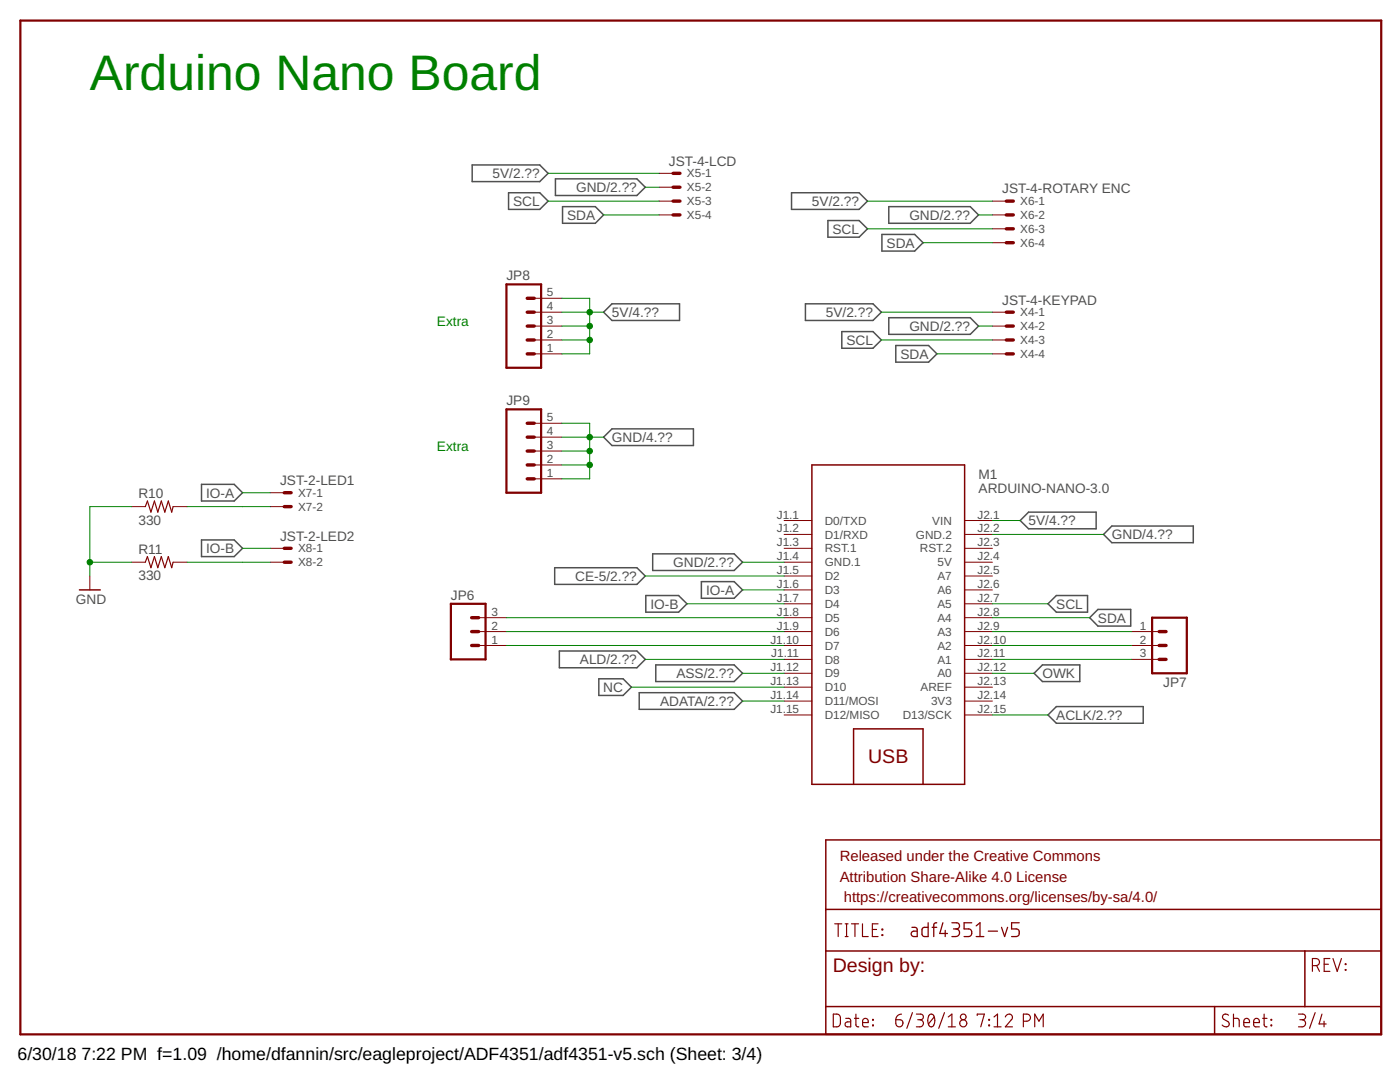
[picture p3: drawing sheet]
<svg xmlns="http://www.w3.org/2000/svg" width="279mm" height="216mm" viewBox="0 0 279 216" stroke-linecap="round" stroke-linejoin="round" font-family="sans-serif">
<g fill="none" stroke="#505050" stroke-width=".3">
<path d="M94.2 32.9h13.5l1.7 1.7-1.7 1.6h-13.5zM101.5 38.5h6.2l1.7 1.6-1.7 1.7h-6.2zM110.8 35.7h16.3l1.7 1.7-1.7 1.6h-16.3zM158 38.5h13.4l1.7 1.6-1.7 1.7h-13.4zM112.3 41.2h6.5l1.7 1.7-1.7 1.7h-6.5zM165.2 44h6.2l1.7 1.7-1.7 1.6h-6.2zM176 46.8h6.5l1.7 1.6-1.7 1.7h-6.5zM177.4 41.2h16.2l1.7 1.7-1.7 1.7h-16.2zM122.1 60.6h13.5v3.3h-13.5l-1.6-1.6zM160.7 60.6h13.5l1.7 1.7-1.7 1.6h-13.5zM168 66.2h6.2l1.7 1.6-1.7 1.7h-6.2zM177.4 63.4h16.2l1.7 1.7-1.7 1.6h-16.2z"/>
<path d="M178.8 68.9h6.5l1.7 1.7-1.7 1.7h-6.5zM40.2 96.6h6.5l1.7 1.7-1.7 1.7h-6.5zM120.5 87.2l1.6-1.6h16.3v3.3h-16.3zM40.2 107.7h6.5l1.7 1.7-1.7 1.7h-6.5zM110.7 113.3h16.4l1.7 1.6-1.7 1.7h-16.4zM128.9 118.8h6.5l1.7 1.7-1.7 1.7h-6.5zM130.3 110.5h16.2l1.7 1.7-1.7 1.6h-16.2zM140 116.1h6.5l1.7 1.6-1.7 1.7h-6.5zM203.6 103.9l1.7-1.7h13.5v3.3h-13.5zM221.9 105h16.2v3.3h-16.2l-1.7-1.7zM111.6 129.9h15.5l1.7 1.7-1.7 1.6h-15.5zM119.5 135.4h4.9l1.6 1.7-1.6 1.7h-4.9z"/>
<path d="M127.6 138.2h18.9l1.7 1.7-1.7 1.6h-18.9zM130.9 132.7h15.6l1.7 1.6-1.7 1.7h-15.6zM208 132.7h7.5v3.3h-7.5l-1.6-1.7zM209.1 120.5l1.7-1.7h6.2v3.4h-6.2zM217.5 123.3l1.6-1.7h6.6v3.3h-6.6zM209.1 142.7l1.7-1.7h17.4v3.3h-17.4z"/>
</g>
<g fill="none" stroke="#800000" stroke-width=".2">
<path d="M131.6 34.6h2.7M131.6 37.4h2.7M106.6 59.5h5.5M131.6 40.1h2.7M131.6 42.9h2.7M198.1 40.1h2.7M198.1 42.9h2.7M198.1 45.7h2.7M198.1 48.4h2.7M106.6 62.3h5.5M106.6 65.1h5.5M106.6 67.8h5.5"/>
<path d="M106.6 70.6h5.5M198.1 62.3h2.7M198.1 65.1h2.7M198.1 67.8h2.7M198.1 70.6h2.7M54 98.3h2.7M106.6 95.5h5.5M106.6 92.8h5.5M106.6 90h5.5M106.6 87.2h5.5M106.6 84.5h5.5M17.9 114.9v2.8"/>
<path d="M26.2 112.2h2.8M26.2 101.1h2.8M34.5 112.2h2.8M34.5 101.1h2.8M54 109.4h2.7M54 112.2h2.7M54 101.1h2.7M156.5 103.9h5.5M156.5 106.6h5.5M156.5 109.4h5.5M156.5 112.2h5.5M156.5 114.9h5.5"/>
<path d="M156.5 117.7h5.5M192.5 103.9h5.6M192.5 106.6h5.6M192.5 109.4h5.6M192.5 112.2h5.6M192.5 114.9h5.6M192.5 117.7h5.6M95.5 123.3h5.6M95.5 126h5.6M95.5 128.8h5.6M156.5 120.5h5.5M156.5 123.3h5.5"/>
<path d="M156.5 126h5.5M156.5 128.8h5.5M156.5 131.6h5.5M156.5 134.3h5.5M156.5 137.1h5.5M156.5 139.9h5.5M192.5 120.5h5.6M192.5 123.3h5.6M192.5 126h5.6M192.5 128.8h5.6M192.5 131.6h5.6M192.5 134.3h5.6"/>
<path d="M192.5 137.1h5.6M192.5 139.9h5.6M225.8 126h5.5M225.8 128.8h5.5M225.8 131.6h5.5M156.5 142.7h5.5M192.5 142.7h5.6"/>
</g>
<path d="M162 92.8h30.5v63.7h-30.5zM15.9 117.7h4.1M170.3 156.5v-11.1h13.9v11.1M164.8 167.6h110.9v38.8h-110.9zM164.8 189.8h110.9M164.8 181.5h110.9M260.4 189.8v11.1M164.8 200.9h110.9M242.4 200.9v5.5" fill="none" stroke="#800000" stroke-width=".3"/>
<g fill="none" stroke="#800000" stroke-width=".68">
<path d="M134.3 34.6h1.4M134.3 37.4h1.4M105.2 59.5h1.4M134.3 40.1h1.4M134.3 42.9h1.4M200.8 40.1h1.4M200.8 42.9h1.4M200.8 45.7h1.4M200.8 48.4h1.4M105.2 62.3h1.4M105.2 65.1h1.4M105.2 67.8h1.4"/>
<path d="M105.2 70.6h1.4M200.8 62.3h1.4M200.8 65.1h1.4M200.8 67.8h1.4M200.8 70.6h1.4M56.7 98.3h1.4M105.2 90h1.4M105.2 92.8h1.4M105.2 95.5h1.4M105.2 84.5h1.4M105.2 87.2h1.4M56.7 101.1h1.4"/>
<path d="M56.7 112.2h1.4M56.7 109.4h1.4M94.1 123.3h1.4M94.1 126h1.4M94.1 128.8h1.4M231.3 126h1.4M231.3 128.8h1.4M231.3 131.6h1.4"/>
</g>
<path d="M4.1 4.1h271.6v202.3h-271.6zM101.1 56.7h6.9v16.7h-6.9zM101.1 81.7h6.9v16.6h-6.9zM90 120.5h6.9v11.1h-6.9zM229.9 123.3h7v11h-7z" fill="none" stroke="#800000" stroke-width=".44"/>
<g fill="none" stroke="#800000" stroke-width=".23">
<path d="M29 101.1l.4-1.1 .7 2.2 .7-2.2 .7 2.2 .7-2.2 .7 2.2 .7-2.2 .7 2.2 .2-1.1M29 112.2l.4-1.1 .7 2.2 .7-2.2 .7 2.2 .7-2.2 .7 2.2 .7-2.2 .7 2.2 .2-1.1M166.6 184.3h1.4M167.3 184.3v2.6M168.7 184.3h.5M168.7 186.9h.5M169 184.3v2.6M169.9 184.3h1.4M170.6 184.3v2.6M172.1 184.3v2.6h1.2M174.1 185.5h.8M175.2 184.3h-1.1v2.6h1.1"/>
<path d="M176 185.4h.2v.1h-.2zM176 186.5h.2v.2h-.2zM261.9 192.7a1.23 1.23 0 0 0 1.3-.3l.1-.4-.1-.4a1.23 1.23 0 0 0-1.3-.3v2.5M262.8 192.7l.5 1.1M264.3 192.4h.8M265.4 191.3h-1.1v2.5h1.1M266 191.3l.9 2.5 .8-2.5M268.5 192.3l.1 .2zM268.5 193.5l.1 .1zM166.3 202.4h.9l.5 .4v1.6l-.5 .5h-.9zM168.8 203.2h.7l.3 .4v1.3h-.7a.5 .5 0 0 1-.5-.5 .5 .5 0 0 1 .5-.5h.7M170.5 203.2h.9"/>
<path d="M170.8 202.4v2.2l.3 .3h.3M172.1 204h1.2a.59 .59 0 0 0-.4-.8 .59 .59 0 0 0-.8 .6l.2 1 1 .1M174.2 203.4l.1 .2zM174.2 204.5l.1 .2zM178.8 203.5h.8a.71 .71 0 0 1 .6 .8 .71 .71 0 0 1-.7 .6 .71 .71 0 0 1-.7-.7zM179.9 202.4a1.12 1.12 0 0 0-1.1 1.1M182.1 202.1l-1.1 3.1M182.9 202.4h.8a.56 .56 0 0 1 .6 .5 .56 .56 0 0 1-.6 .6h-.5M183.6 203.5a.71 .71 0 0 1 .7 .7 .71 .71 0 0 1-.7 .7h-.7M185.5 202.4a.72 .72 0 0 1 .8 .1 .72 .72 0 0 1 .2 .8 1.1 1.1 0 0 1-.8 1.6 1.82 1.82 0 0 1-.2-2.5zM186.4 202.9l-1.1 1.4M188.5 202.1l-1.2 3.1"/>
<path d="M189.3 204.9h1.4M189.3 202.9l.7-.5v2.5M195 202.6v-.2h1.4l-.7 2.5M197.3 204.5h.2v.2h-.2zM197.3 203.4h.2v.2h-.2zM198.4 204.9h1.4M198.4 202.9l.7-.5v2.5M200.6 202.9a.7 .7 0 0 1 1-.5 .7 .7 0 0 1 .2 1.1l-1.2 1.4h1.5M204.2 203.8a1.21 1.21 0 0 0 1.3-.3l.2-.4-.3-.6-1.2-.1v2.5M206.5 204.9v-2.5l.8 1.4 .9-1.4v2.5M245.2 202.6a.63 .63 0 0 0-1-.2 .63 .63 0 0 0 .1 1l.7 .4a.62 .62 0 0 1 .2 .9 .62 .62 0 0 1-.9 .1l-.4-.3M246.2 203.2l1 .1 .1 .3v1.3"/>
<path d="M246.2 202.4v2.5M248.2 204h1.2a.6 .6 0 0 0-.4-.8 .6 .6 0 0 0-.8 .6l.1 1 1.1 .1M250.2 204h1.1a.6 .6 0 0 0-.4-.8 .6 .6 0 0 0-.7 .6l.1 1 1 .1M252 203.2h.9M252.3 202.4v2.2l.2 .3h.4M253.7 204.5l.1 .2zM253.7 203.4l.1 .2zM259.1 202.4h.9a.56 .56 0 0 1 .6 .5 .56 .56 0 0 1-.6 .6h-.6M259.9 203.5a.71 .71 0 0 1 .7 .7 .71 .71 0 0 1-.7 .7h-.8M262.5 202.1l-1.2 3.1M263.8 202.4l-.6 1.9h1.5M264.2 203.8v1.1"/>
<circle cx="192.2" cy="202.9" r=".57"/>
<circle cx="192.2" cy="204.2" r=".71"/>
</g>
<g fill="none" stroke="#800000" stroke-width=".25">
<path d="M182 185l.8 .1 .2 .2v1.6h-.6a.54 .54 0 0 1-.6-.6 .54 .54 0 0 1 .6-.5h.6M185.2 184.1v2.8l-.9-.1-.3-.4v-1.1l.5-.3h.7M186 185h.9M186.9 184.1l-.5 .3v2.5M188.2 184.1l-.6 2.2h1.5M188.6 185.7v1.2M190 184.1h.9a.61 .61 0 0 1 .6 .6 .61 .61 0 0 1-.6 .7h-.6M190.7 185.4a.76 .76 0 0 1 .8 .7 .76 .76 0 0 1-.8 .8h-.7M193.9 184.1h-1.5v1.3h.9a.78 .78 0 0 1 .6 .7 .78 .78 0 0 1-.6 .8h-.9M194.8 186.9h1.5M194.8 184.7l.8-.6v2.8M197.2 185.8h1.9"/>
<path d="M199.9 185l.6 1.9 .6-1.9M203.4 184.1h-1.5v1.3h.9a.78 .78 0 0 1 .6 .7 .78 .78 0 0 1-.6 .8h-.9"/>
</g>
<g fill="none" stroke="#008000" stroke-width=".2">
<path d="M109.4 34.6h22.2M128.8 37.4h2.8M109.4 40.1h22.2M112.1 59.5h5.6v11.1h-5.6M120.5 42.9h11.1M173.1 40.1h25M173.1 45.7h25M184.2 48.4h13.9M195.3 42.9h2.8M112.1 62.3h8.4M112.1 67.8h5.6M112.1 65.1h5.6"/>
<path d="M175.9 62.3h22.2M175.9 67.8h22.2M187 70.6h11.1M195.3 65.1h2.8M48.4 98.3h5.6M112.1 84.5h5.6v11h-5.6M112.1 87.2h8.4M112.1 90h5.6M112.1 92.8h5.6M17.9 112.2h8.3M26.2 101.1h-8.3v13.8M37.3 112.2h16.7"/>
<path d="M37.3 101.1h16.7M48.4 109.4h5.6M128.8 114.9h27.7M148.2 112.2h8.3M148.2 117.7h8.3M198.1 103.9h5.5M198.1 106.6h22.1M101.1 123.3h55.4M101.1 126h55.4M101.1 128.8h55.4M126 137.1h30.5M128.8 131.6h27.7"/>
<path d="M137.1 120.5h19.4M148.2 134.3h8.3M148.2 139.9h8.3M198.1 134.3h8.3M198.1 131.6h27.7M198.1 120.5h11M198.1 123.3h19.4M198.1 126h27.7M198.1 128.8h27.7M198.1 142.7h11"/>
</g>
<g fill="#008000" stroke="#008000" stroke-width=".2">
<circle cx="117.7" cy="67.8" r=".55"/>
<circle cx="117.7" cy="65.1" r=".55"/>
<circle cx="117.7" cy="62.3" r=".55"/>
<circle cx="117.7" cy="87.2" r=".55"/>
<circle cx="117.7" cy="90" r=".55"/>
<circle cx="117.7" cy="92.8" r=".55"/>
<circle cx="17.9" cy="112.2" r=".55"/>
</g>
<text font-size="9.9" fill="#008000" x="17.9" y="18">Arduino Nano Board</text>
<g font-size="3.9" fill="#800000">
<text x="173.3" y="152.3">USB</text>
<text x="166.2" y="193.9">Design by:</text>
</g>
<g font-size="3.5">
<text x="3.5" y="211.4">6/30/18</text>
<text x="16.3" y="211.4">7:22 PM f=1.09 /home/dfannin/src/eagleproject/ADF4351/adf4351-v5.sch (Sheet: 3/4)</text>
</g>
<g font-size="3" fill="#800000">
<text x="167.6" y="171.8">Released under the Creative Commons</text>
<text x="167.6" y="175.9">Attribution Share-Alike 4.0 License</text>
<text x="168.4" y="180.1">https://creativecommons.org/licenses/by-sa/4.0/</text>
</g>
<g font-size="2.7" fill="#505050">
<text x="98.3" y="35.6">5V/2.??</text>
<text x="133.5" y="33.1">JST-4-LCD</text>
<text x="102.4" y="41.1">SCL</text>
<text x="115" y="38.3">GND/2.??</text>
<text x="162" y="41.1">5V/2.??</text>
<text x="200" y="38.6">JST-4-ROTARY ENC</text>
<text x="113.2" y="43.9">SDA</text>
<text x="166.1" y="46.6">SCL</text>
<text x="181.5" y="43.9">GND/2.??</text>
<text x="176.9" y="49.4">SDA</text>
<text x="101.1" y="55.9">JP8</text>
<text x="122.1" y="63.3">5V/4.??</text>
<text x="164.8" y="63.3">5V/2.??</text>
<text x="200" y="60.8">JST-4-KEYPAD</text>
<text x="168.9" y="68.8">SCL</text>
<text x="179.7" y="71.6">SDA</text>
<text x="181.5" y="66">GND/2.??</text>
<text x="101.1" y="80.9">JP9</text>
<text x="122.1" y="88.2">GND/4.??</text>
<text x="195.3" y="95.5">M1</text>
<text x="27.6" y="99.5">R10</text>
<text x="41.1" y="99.3">IO-A</text>
<text x="55.9" y="96.8">JST-2-LED1</text>
<text x="195.3" y="98.3">ARDUINO-NANO-3.0</text>
<text x="27.6" y="104.7">330</text>
<text x="55.9" y="107.9">JST-2-LED2</text>
<text x="205.3" y="104.8">5V/4.??</text>
<text x="221.9" y="107.6">GND/4.??</text>
<text x="27.6" y="110.5">R11</text>
<text x="41.1" y="110.4">IO-B</text>
<text x="134.4" y="113.1">GND/2.??</text>
<text x="27.6" y="115.8">330</text>
<text x="90" y="119.7">JP6</text>
<text x="114.8" y="115.9">CE-5/2.??</text>
<text x="140.9" y="118.7">IO-A</text>
<text x="15.2" y="120.5">GND</text>
<text x="129.8" y="121.5">IO-B</text>
<text x="210.8" y="121.5">SCL</text>
<text x="219.1" y="124.2">SDA</text>
<text x="115.7" y="132.5">ALD/2.??</text>
<text x="135" y="135.3">ASS/2.??</text>
<text x="208" y="135.3">OWK</text>
<text x="232.2" y="137.1">JP7</text>
<text x="120.4" y="138.1">NC</text>
<text x="131.7" y="140.9">ADATA/2.??</text>
<text x="210.8" y="143.6">ACLK/2.??</text>
</g>
<g font-size="2.7" fill="#008000">
<text x="87.2" y="65.1">Extra</text>
<text x="87.2" y="90">Extra</text>
</g>
<g font-size="2.3" fill="#505050">
<text x="137.1" y="35.4">X5-1</text>
<text x="137.1" y="38.2">X5-2</text>
<text x="137.1" y="41">X5-3</text>
<text x="203.6" y="41">X6-1</text>
<text x="137.1" y="43.7">X5-4</text>
<text x="203.6" y="43.7">X6-2</text>
<text x="203.6" y="46.5">X6-3</text>
<text x="203.6" y="49.3">X6-4</text>
<text x="109.2" y="59.1">5</text>
<text x="109.2" y="64.7">3</text>
<text x="109.2" y="61.9">4</text>
<text x="203.6" y="63.1">X4-1</text>
<text x="203.6" y="65.9">X4-2</text>
<text x="109.2" y="70.2">1</text>
<text x="109.2" y="67.4">2</text>
<text x="203.6" y="68.7">X4-3</text>
<text x="203.6" y="71.4">X4-4</text>
<text x="109.2" y="89.6">3</text>
<text x="109.2" y="86.8">4</text>
<text x="109.2" y="84.1">5</text>
<text x="109.2" y="95.2">1</text>
<text x="109.2" y="92.4">2</text>
<text x="59.5" y="101.9">X7-2</text>
<text x="59.5" y="99.1">X7-1</text>
<text x="155" y="103.5">J1.1</text>
<text x="155" y="106.2">J1.2</text>
<text x="164.6" y="104.7">D0/TXD</text>
<text x="164.6" y="107.5">D1/RXD</text>
<text x="182.8" y="107.5">GND.2</text>
<text x="186.1" y="104.7">VIN</text>
<text x="195.1" y="103.5">J2.1</text>
<text x="195.1" y="106.2">J2.2</text>
<text x="59.5" y="113">X8-2</text>
<text x="59.5" y="110.2">X8-1</text>
<text x="155" y="109">J1.3</text>
<text x="155" y="111.8">J1.4</text>
<text x="164.6" y="110.2">RST.1</text>
<text x="164.6" y="113">GND.1</text>
<text x="183.6" y="110.2">RST.2</text>
<text x="187.1" y="113">5V</text>
<text x="195.1" y="109">J2.3</text>
<text x="195.1" y="111.8">J2.4</text>
<text x="155" y="114.6">J1.5</text>
<text x="155" y="117.3">J1.6</text>
<text x="164.6" y="115.8">D2</text>
<text x="164.6" y="118.5">D3</text>
<text x="187.1" y="115.8">A7</text>
<text x="187.1" y="118.6">A6</text>
<text x="195.1" y="114.6">J2.5</text>
<text x="195.1" y="117.3">J2.6</text>
<text x="98.1" y="125.6">2</text>
<text x="98.1" y="122.9">3</text>
<text x="155" y="120.1">J1.7</text>
<text x="155" y="122.9">J1.8</text>
<text x="155" y="125.6">J1.9</text>
<text x="164.6" y="121.3">D4</text>
<text x="164.6" y="124.1">D5</text>
<text x="187.1" y="121.3">A5</text>
<text x="187.1" y="124.1">A4</text>
<text x="195.1" y="120.1">J2.7</text>
<text x="195.1" y="122.9">J2.8</text>
<text x="195.1" y="125.6">J2.9</text>
<text x="227.5" y="125.6">1</text>
<text x="98.1" y="128.4">1</text>
<text x="153.7" y="128.4">J1.10</text>
<text x="153.9" y="131.2">J1.11</text>
<text x="164.6" y="126.9">D6</text>
<text x="164.6" y="129.6">D7</text>
<text x="187.1" y="126.9">A3</text>
<text x="187.1" y="129.6">A2</text>
<text x="195.1" y="128.4">J2.10</text>
<text x="195.1" y="131.2">J2.11</text>
<text x="227.5" y="128.4">2</text>
<text x="227.5" y="131.2">3</text>
<text x="153.7" y="134">J1.12</text>
<text x="153.7" y="136.7">J1.13</text>
<text x="164.6" y="132.4">D8</text>
<text x="164.6" y="135.2">D9</text>
<text x="164.6" y="137.9">D10</text>
<text x="183.7" y="138">AREF</text>
<text x="187.1" y="132.4">A1</text>
<text x="187.1" y="135.2">A0</text>
<text x="195.1" y="134">J2.12</text>
<text x="195.1" y="136.7">J2.13</text>
<text x="153.7" y="139.5">J1.14</text>
<text x="153.7" y="142.3">J1.15</text>
<text x="164.6" y="140.7">D11/MOSI</text>
<text x="164.6" y="143.5">D12/MISO</text>
<text x="180.2" y="143.5">D13/SCK</text>
<text x="185.8" y="140.7">3V3</text>
<text x="195.1" y="139.5">J2.14</text>
<text x="195.1" y="142.3">J2.15</text>
</g>
</svg>
